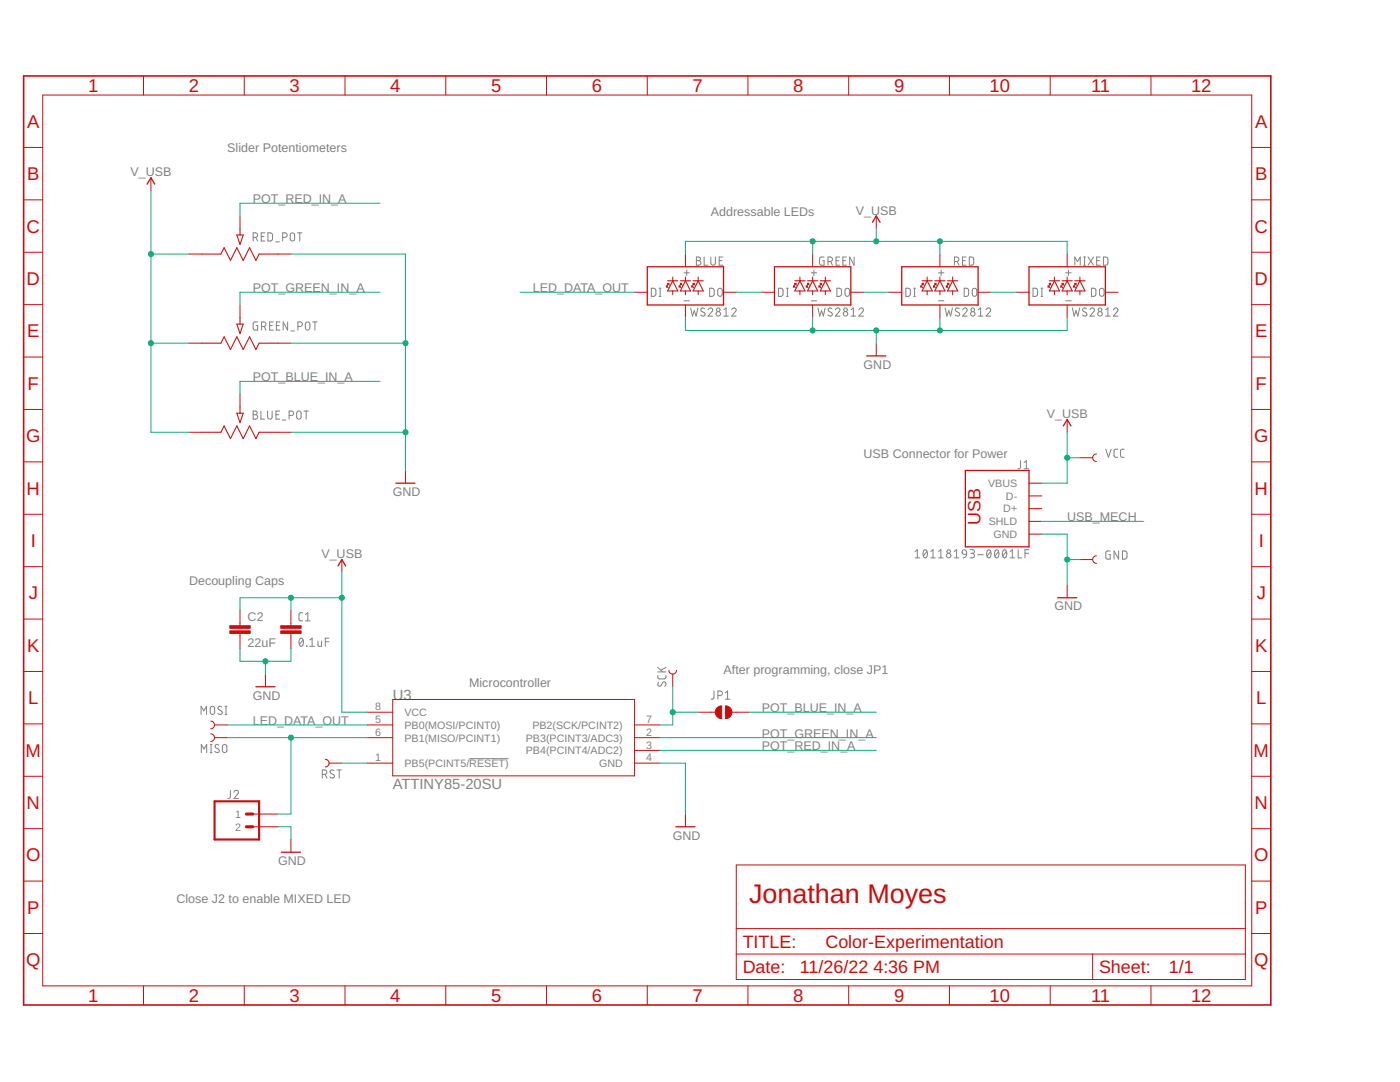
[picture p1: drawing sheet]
<svg xmlns="http://www.w3.org/2000/svg" width="279mm" height="216mm" viewBox="0 0 279 216" stroke-linecap="round" stroke-linejoin="round" font-family="sans-serif">
<g fill="none" stroke="#808080" stroke-width=".2">
<path d="M50.5 47.4h.5a.46 .46 0 0 0 .4-.5 .46 .46 0 0 0-.4-.4h-.5v1.6M51.1 47.4l.3 .7M52.1 47.2h.6M52.9 46.5h-.8v1.6h.8M53.5 46.5h.6l.3 .2v1.1l-.3 .2-.6 .1zM55 48.3h.8M56.4 47.4h.5a.46 .46 0 0 0 .4-.5 .46 .46 0 0 0-.4-.4h-.5v1.6M58 46.6l.4-.1 .3 .1 .1 1a.44 .44 0 0 1-.4 .5 .44 .44 0 0 1-.5-.5zM59.4 46.5h.9M59.8 46.5v1.6M130 57.5l.7 .1a1.33 1.33 0 0 1 .2 1.3l-.3 .2h-.6zM131.6 57.5h.3"/>
<path d="M131.6 59.1h.3M131.7 57.5v1.6M136.5 54.4h1.1M137.1 53.9v1.1M139 51.3h.4a.36 .36 0 0 1 .4 .3 .36 .36 0 0 1-.4 .4 .46 .46 0 0 1 .5 .5 .46 .46 0 0 1-.5 .4h-.4zM139 52h.4M140.5 51.3v1.6h.7M141.6 57.5l.8 .1a1.33 1.33 0 0 1 .1 1.3l-.2 .2h-.7zM141.9 51.3v1.2a.46 .46 0 0 0 .4 .4 .46 .46 0 0 0 .5-.4v-1.2M143.4 57.6l.3-.1 .3 .1 .1 1.1a.46 .46 0 0 1-.4 .4 .46 .46 0 0 1-.5-.4v-.7zM143.5 52h.6M144.3 51.3h-.8v1.6h.8"/>
<path d="M155.4 57.5l.6 .1 .3 .2v1.1l-.3 .2h-.6zM157 57.5h.3M157 59.1h.3M157.1 57.5v1.6M161.9 54.4h1.1M162.4 53.9v1.1M164.5 51.3h-.7l-.2 .2v1.1l.2 .3h.7v-.9h-.3M165.2 52.2h.5a.46 .46 0 0 0 .4-.5 .46 .46 0 0 0-.4-.4h-.5v1.6M165.8 52.2l.3 .7M166.9 52h.5M167 57.5l.8 .1a1.33 1.33 0 0 1 .1 1.3l-.3 .2h-.6zM167.6 51.3h-.7v1.6h.7"/>
<path d="M168.2 52h.5M168.8 57.6l.3-.1 .3 .1 .1 1.1a.46 .46 0 0 1-.4 .4 .46 .46 0 0 1-.5-.4zM168.9 51.3h-.7v1.6h.7M170.5 51.3v1.6l-.9-1.6v1.6M180.8 57.5l.6 .1 .3 .2v1.1l-.3 .2h-.6zM182.4 57.5h.3M182.4 59.1h.3M182.5 57.5v1.6M187.3 54.4h1.1M187.8 53.9v1.1M190.5 52.2h.4a.46 .46 0 0 0 .5-.5 .46 .46 0 0 0-.5-.4h-.4v1.6M191 52.2l.4 .7"/>
<path d="M192.1 52h.5M192.4 57.5l.6 .1 .3 .2v1.1l-.3 .2h-.6zM192.8 51.3h-.7v1.6h.7M193.4 51.3h.7l.2 .3v1l-.2 .3h-.7zM194.2 57.6l.3-.1 .3 .1a1.33 1.33 0 0 1 .1 1.3l-.4 .2-.4-.2-.1-.9zM206.2 57.5l.6 .1 .2 .2 .1 .9-.3 .4h-.6zM207.8 57.5h.3M207.8 59.1h.3M207.9 57.5v1.6M212.7 54.4h1.1M213.2 53.9v1.1M214.5 52.9v-1.6l.5 .9 .6-.9v1.6"/>
<path d="M216.3 51.3h.3M216.3 52.9h.3M216.5 51.3v1.6M217.1 51.3l1.1 1.6M217.8 57.5l.6 .1 .3 .2v1.1l-.3 .2h-.6zM218.2 51.3l-1.1 1.6M218.9 52h.5M219.6 57.6l.3-.1 .3 .1a1.33 1.33 0 0 1 .1 1.3l-.4 .2-.4-.2zM219.6 51.3h-.7v1.6h.7M220.2 51.3h.6l.3 .3v1l-.3 .3h-.6zM51.4 64.2l-.7 .1-.2 .2v1l.2 .3 .7 .1v-.9h-.3M52.2 65.2h.4a.46 .46 0 0 0 .5-.5 .46 .46 0 0 0-.5-.5h-.4v1.7"/>
<path d="M52.7 65.2l.4 .7M53.8 65h.5M54.5 64.2h-.7v1.7h.7M55.2 65h.5M55.9 64.2h-.7v1.7h.7M57.4 64.2v1.7l-.9-1.7v1.7M58.1 66h.7M59.5 65.2h.4a.46 .46 0 0 0 .4-.5 .46 .46 0 0 0-.4-.5h-.4v1.7M61.1 64.4l.3-.2 .3 .2 .1 .3v.7a.46 .46 0 0 1-.4 .5 .46 .46 0 0 1-.5-.5zM62.4 64.2h.9M62.8 64.2v1.7M136.5 60h1.1"/>
<path d="M137.8 61.4l.4 1.7 .4-1.1 .3 1.1 .4-1.7M140.6 61.6l-.2-.1a.38 .38 0 0 0-.5 .1 .38 .38 0 0 0 .1 .5l.5 .3a.41 .41 0 0 1 .1 .6 .41 .41 0 0 1-.6 0l-.2-.2M141.3 61.8a.44 .44 0 0 1 .7-.3 .44 .44 0 0 1 .1 .7l-.8 .9h.9M144.5 63.1h.9M144.5 61.8l.4-.4v1.7M146 61.8a.44 .44 0 0 1 .7-.3 .44 .44 0 0 1 .1 .7l-.8 .9h.9M161.9 60h1.1M163.2 61.4l.4 1.7 .4-1.1 .3 1.1 .4-1.7M166 61.6l-.2-.1a.38 .38 0 0 0-.5 .1 .38 .38 0 0 0 .1 .5l.5 .3a.41 .41 0 0 1 .1 .6 .41 .41 0 0 1-.6 0l-.2-.2M166.7 61.8a.44 .44 0 0 1 .7-.3 .44 .44 0 0 1 .1 .7l-.8 .9h.9M169.9 63.1h.9M169.9 61.8l.4-.4v1.7"/>
<path d="M171.4 61.8a.45 .45 0 0 1 .6-.3 .45 .45 0 0 1 .2 .7l-.8 .9h.9M187.3 60h1.1M188.6 61.4l.4 1.7 .4-1.1 .3 1.1 .4-1.7M191.4 61.6l-.2-.1a.38 .38 0 0 0-.5 .1 .38 .38 0 0 0 .1 .5l.5 .3a.41 .41 0 0 1 .1 .6 .41 .41 0 0 1-.6 0l-.2-.2M192.1 61.8a.44 .44 0 0 1 .7-.3 .44 .44 0 0 1 .1 .7l-.8 .9h.9M195.2 63.1h1M195.2 61.8l.5-.4v1.7M196.8 61.8a.45 .45 0 0 1 .6-.3 .45 .45 0 0 1 .2 .7l-.8 .9h.9M212.7 60h1.1M214 61.4l.4 1.7 .3-1.1 .4 1.1 .4-1.7M216.8 61.6l-.5-.1-.3 .3 .1 .2 .8 .6a.47 .47 0 0 1-.3 .5 .47 .47 0 0 1-.6-.3M217.5 61.8a.44 .44 0 0 1 .7-.3 .44 .44 0 0 1 .1 .7l-.8 .9h.9"/>
<path d="M220.6 63.1h1M220.6 61.8l.5-.4v1.7M222.2 61.8a.44 .44 0 0 1 .6-.3 .44 .44 0 0 1 .2 .7l-.8 .9h.9M50.5 82h.5a.36 .36 0 0 1 .3 .4 .36 .36 0 0 1-.3 .3 .44 .44 0 0 1 .4 .5 .44 .44 0 0 1-.4 .4h-.5zM50.5 82.7h.5M52.1 82v1.6h.7M53.4 82v1.2a.46 .46 0 0 0 .5 .4 .46 .46 0 0 0 .4-.4v-1.2M55.1 82.7h.5M55.8 82h-.7v1.6h.7M56.3 83.8h.7M57.7 82.9h.5a.44 .44 0 0 0 .4-.4 .44 .44 0 0 0-.4-.5h-.5v1.6M59.3 82.1l.3-.1 .4 .1 .1 1.1a.44 .44 0 0 1-.5 .4 .44 .44 0 0 1-.4-.4z"/>
<path d="M60.7 82h.9M61.1 82v1.6M203.7 91.9l-.1 1.4-.1 .2h-.4M204.4 93.5h.9M204.4 92.3l.4-.4v1.6M220.7 89.6l.5 1.6 .6-1.6M223.1 89.6l-.6 .1-.2 .3 .1 1 .1 .2h.6M224.3 89.6l-.4 .1-.3 .3v1l.3 .2h.4M182.6 110l.5-.3v1.6M182.6 111.3h.9M184.4 109.8l.2-.1a.95 .95 0 0 1 0 1.6 1.04 1.04 0 0 1-.2-1.5zM185 110l-.7 1"/>
<path d="M185.8 111.3h.8M185.8 110l.4-.3v1.6M187.3 111.3h.9M187.3 110l.5-.3v1.6M190.4 111.3h.9M190.4 110l.5-.3v1.6M192.1 109.8l.3-.1 .4 .1 .1 .8-.8-.1-.1-.3zM192.9 110.6l-.3 .6-.4 .1M193.6 109.7h.5a.36 .36 0 0 1 .4 .3 .36 .36 0 0 1-.4 .4h-.4M194 110.4a.46 .46 0 0 1 .5 .5 .46 .46 0 0 1-.5 .4h-.4M195.1 110.7h1.1M197.1 109.8l.3-.1a.97 .97 0 0 1 0 1.6 1.02 1.02 0 0 1-.3-1.5z"/>
<path d="M197.7 110l-.7 1M198.7 109.8l.2-.1a.97 .97 0 0 1 0 1.6 1.02 1.02 0 0 1-.2-1.5zM199.3 110l-.7 1M200.2 109.8l.3-.1a.95 .95 0 0 1 0 1.6 1.04 1.04 0 0 1-.3-1.5zM200.9 110l-.8 1M201.6 111.3h.9M201.6 110l.4-.3v1.6M203.2 109.7v1.6h.7M204.6 110.4h.7M205.3 109.7h-.7v1.6M221.6 109.9h-.6l-.3 .3v1l.2 .3 .7 .1v-.9h-.3M223.2 109.9v1.7l-.9-1.7v1.7"/>
<path d="M224 109.9l.6 .1 .3 .2v.9l-.3 .4-.6 .1zM59.9 127.4l.2-.1a.97 .97 0 0 1 0 1.7 1.02 1.02 0 0 1-.2-1.6zM60.4 122.3h-.5l-.2 .3v1.1l.2 .2h.5M60.5 127.7l-.7 .9M61 123.9h.9M61 122.6l.4-.3v1.6M61.2 128.9l.1 .1zM61.8 129h1M61.8 127.7l.5-.4v1.7M63.5 127.9v.9l.2 .2h.5v-1.1M64.9 128.1h.7M65.6 127.3h-.7v1.7"/>
<path d="M131.3 134.7v.5l.3 .3 1.2-.1 .1-.7M131.3 134.1h1.6M131.3 133.2l1 .9M131.4 136.1l-.1 .3a.37 .37 0 0 0 .1 .5 .37 .37 0 0 0 .6-.2l.2-.5a.38 .38 0 0 1 .5-.1 .38 .38 0 0 1 .2 .5l-.2 .4M132.9 133.2l-1 .5M142.5 137.9v1.4l-.6 .2M143.3 138.8h.4a.46 .46 0 0 0 .5-.5 .46 .46 0 0 0-.5-.4h-.4v1.6M144.8 139.5h.9M144.8 138.2l.4-.3v1.6M40.1 142.6v-1.7l.6 .9 .5-.9v1.7M40.2 150.2v-1.7l.5 1 .6-1v1.7M42 150.2h.3"/>
<path d="M42 148.5h.3M42.1 141.1l.3-.2 .3 .2 .1 1a.44 .44 0 0 1-.4 .5 .44 .44 0 0 1-.4-.5zM42.1 148.5v1.7M43.7 148.7l-.2-.1a.38 .38 0 0 0-.5 .1 .38 .38 0 0 0 .1 .5l.5 .3a.41 .41 0 0 1 0 .6 .41 .41 0 0 1-.6 0l-.1-.2M44.3 141.1l-.6-.2-.2 .4 .1 .2 .6 .4a.38 .38 0 0 1 .1 .5 .38 .38 0 0 1-.5 .1l-.3-.2M44.5 148.7l.3-.2 .3 .2 .2 1a.44 .44 0 0 1-.5 .5 .44 .44 0 0 1-.4-.5zM44.9 142.6h.4M44.9 140.9h.4M45.1 140.9v1.7M46 157.7v1.4l-.6 .2M46.7 158.1a.44 .44 0 0 1 .6-.4 .44 .44 0 0 1 .2 .7l-.8 .9h.9M64.3 154.5h.5a.44 .44 0 0 0 .4-.4 .44 .44 0 0 0-.4-.5h-.5v1.7"/>
<path d="M64.9 154.5l.3 .8M66.7 153.8l-.6-.2-.2 .4 .1 .2 .7 .4a.42 .42 0 0 1-.1 .6 .42 .42 0 0 1-.6 0l-.2-.2M67.2 153.6h.9M67.7 153.6v1.7M93.7 151.4h7.8"/>
<circle cx="143.3" cy="61.8" r=".36"/>
<circle cx="143.4" cy="62.6" r=".45"/>
<circle cx="168.7" cy="61.8" r=".36"/>
<circle cx="168.7" cy="62.6" r=".44"/>
<circle cx="194.1" cy="61.8" r=".36"/>
<circle cx="194.1" cy="62.6" r=".44"/>
<circle cx="219.5" cy="61.8" r=".36"/>
<circle cx="219.5" cy="62.6" r=".44"/>
<circle cx="189.3" cy="110.9" r=".45"/>
<circle cx="189.3" cy="110.1" r=".36"/>
</g>
<g fill="none" stroke="#c90d0c" stroke-width=".25">
<path d="M29.4 36.7l.7-1.2 .8 1.2M129.2 53.2h15.2v7.7h-15.2zM154.6 53.2h15.2v7.7h-15.2zM174.1 44.4l.8-1.3 .7 1.3M180 53.2h15.2v7.7h-15.2zM205.4 53.2h15.2v7.7h-15.2zM173 71h3.8M79 96.4h3.8M192.7 93.9h12.7v15.2h-12.7zM212.2 85l.8-1.3 .7 1.3M67.5 112.9l.7-1.2 .8 1.2M211.1 119.3h3.8"/>
<path d="M51.1 137h3.8M56.2 170.1h3.8M134.9 165h3.8"/>
</g>
<g fill="none" stroke="#c90d0c" stroke-width=".2">
<path d="M8.5 19h241.3v177.7h-241.3zM28.6 15.2v3.8M48.7 15.2v3.8M68.9 15.2v3.8M89 15.2v3.8M109.1 15.2v3.8M129.2 15.2v3.8M149.3 15.2v3.8M169.4 15.2v3.8M189.5 15.2v3.8M209.6 15.2v3.8M229.7 15.2v3.8"/>
<path d="M4.7 29.4h3.8M4.7 39.9h3.8M30.1 35.5v2.5M249.8 29.4h3.8M249.8 39.9h3.8M4.7 50.3h3.8M37.7 50.7h2.6M47.9 43.1v2.5M55.5 50.7h2.6M126.6 58.3h2.6M133 57h.2l-.2 .3zM133.1 57.2l.3 .2"/>
<path d="M133.2 56.5h.3l-.3 .3zM133.4 56.7l.2 .2M134.3 55.3v.7M134.3 58.1v.7M135.5 57h.3l-.3 .3zM135.7 57.2l.2 .2M135.8 56.5h.2l-.2 .3zM135.9 56.7l.3 .2M136.8 50.7v2.5M136.8 55.3v.7M136.8 58.1v.7M138.1 57h.2l-.2 .3z"/>
<path d="M138.2 57.2l.3 .2M138.3 56.5h.3l-.3 .3zM138.5 56.7l.2 .2M139.3 55.3v.7M139.3 58.1v.7M144.4 58.3h2.5M152 58.3h2.6M158.4 57h.2l-.2 .3zM158.5 57.2l.2 .2M158.6 56.5h.3l-.3 .3zM158.7 56.7l.3 .2M159.6 55.3v.7"/>
<path d="M159.6 58.1v.7M160.9 57h.3l-.3 .3zM161 57.2l.3 .2M161.2 56.5h.2l-.2 .3zM161.3 56.7l.2 .2M162.2 50.7v2.5M162.2 55.3v.7M162.2 58.1v.7M163.4 57h.3l-.3 .3zM163.6 57.2l.2 .2M163.7 56.5h.3l-.3 .3zM163.8 56.7l.3 .2"/>
<path d="M164.7 55.3v.7M164.7 58.1v.7M169.8 58.3h2.5M174.9 43.1v2.5M177.4 58.3h2.6M183.8 57h.2l-.2 .3zM183.9 57.2l.2 .2M184 56.5h.3l-.3 .3zM184.1 56.7l.3 .2M185 55.3v.7M185 58.1v.7M186.3 57h.3l-.3 .3z"/>
<path d="M186.4 57.2l.3 .2M186.6 56.5h.2l-.2 .3zM186.7 56.7l.2 .2M187.6 50.7v2.5M187.6 55.3v.7M187.6 58.1v.7M188.8 57h.3l-.3 .3zM189 57.2l.2 .2M189.1 56.5h.3l-.3 .3zM189.2 56.7l.3 .2M190.1 55.3v.7M190.1 58.1v.7"/>
<path d="M195.2 58.3h2.5M202.8 58.3h2.6M209.2 57h.2l-.2 .3zM209.3 57.2l.2 .2M209.4 56.5h.3l-.3 .3zM209.5 56.7l.3 .2M210.4 55.3v.7M210.4 58.1v.7M211.7 57h.3l-.3 .3zM211.8 57.2l.3 .2M212 56.5h.2l-.2 .3zM212.1 56.7l.2 .2"/>
<path d="M213 50.7v2.5M213 55.3v.7M213 58.1v.7M214.2 57h.3l-.3 .3zM214.4 57.2l.2 .2M214.5 56.5h.3l-.3 .3zM214.6 56.7l.3 .2M215.5 55.3v.7M215.5 58.1v.7M220.6 58.3h2.5M249.8 50.3h3.8M4.7 60.8h3.8"/>
<path d="M4.7 71.2h3.8M37.7 68.5h2.6M47.9 60.9v2.5M47.9 78.6v2.6M55.5 68.5h2.6M136.8 60.9v2.5M162.2 60.9v2.5M174.9 68.5v2.5M187.6 60.9v2.5M213 60.9v2.5M249.8 60.8h3.8M249.8 71.2h3.8"/>
<path d="M4.7 81.7h3.8M4.7 92.2h3.8M37.7 86.3h2.6M55.5 86.3h2.6M80.9 93.9v2.5M205.4 99h2.5M205.4 96.4h2.5M213 83.7v2.6M215.5 91.3h2.6M218.8 90.6a.76 .76 0 0 0-.7 .7 .76 .76 0 0 0 .7 .8M249.8 81.7h3.8M249.8 92.2h3.8"/>
<path d="M4.7 102.6h3.8M4.7 113.1h3.8M68.2 111.7v2.5M205.4 101.5h2.5M205.4 106.6h2.5M205.4 104h2.5M213 116.7v2.6M215.5 111.7h2.6M218.8 110.9a.76 .76 0 0 0-.7 .8 .76 .76 0 0 0 .7 .7M249.8 102.6h3.8M249.8 113.1h3.8M4.7 123.5h3.8"/>
<path d="M4.7 134h3.8M47.9 121.8v3.1M47.9 126.4v3M53 134.5v2.5M58.1 121.8v3.1M58.1 126.4v3M78.4 139.6h48.2v15.2h-48.2zM133.5 133.7a.76 .76 0 0 0 .8 .8 .76 .76 0 0 0 .7-.8M134.3 134.5v2.5M249.8 123.5h3.8M249.8 134h3.8M4.7 144.4h3.8"/>
<path d="M4.7 154.9h3.8M42.1 143.9a.76 .76 0 0 1 .7 .8 .76 .76 0 0 1-.7 .7M42.1 146.4a.76 .76 0 0 1 .7 .8 .76 .76 0 0 1-.7 .8M42.8 144.7h2.6M42.8 147.2h2.6M64.9 151.5a.76 .76 0 0 1 .8 .8 .76 .76 0 0 1-.8 .7M65.7 152.3h2.5M73.3 144.7h5.1M73.3 147.2h5.1M73.3 152.3h5.1M73.3 142.1h5.1M126.6 144.7h5.1"/>
<path d="M126.6 147.2h5.1M126.6 152.3h5.1M126.6 149.7h5.1M139.3 142.1h3.4M146 142.1h3.5M249.8 144.4h3.8M249.8 154.9h3.8M4.7 165.4h3.8M4.7 175.8h3.8M50.4 162.4h5.1M50.4 165h5.1M58.1 167.5v2.6"/>
<path d="M136.8 162.4v2.6M146.9 172.6h101.6v22.9h-101.6zM249.8 165.4h3.8M249.8 175.8h3.8M4.7 186.3h3.8M28.6 196.7v3.8M48.7 196.7v3.8M68.9 196.7v3.8M89 196.7v3.8M109.1 196.7v3.8M129.2 196.7v3.8M146.9 190.4h101.6"/>
<path d="M146.9 185.3h101.6M149.3 196.7v3.8M169.4 196.7v3.8M189.5 196.7v3.8M209.6 196.7v3.8M218.1 190.4v5.1M229.7 196.7v3.8M249.8 186.3h3.8"/>
</g>
<g fill="#c90d0c" stroke="#c90d0c" stroke-width=".2">
<path d="M144.8 140.8a1.27 1.27 0 0 1 1.3 1.3 1.27 1.27 0 0 1-1.3 1.3z" fill-rule="evenodd"/>
<path d="M143.1 141.3l.5-.4 .4-.1v2.6a1.27 1.27 0 0 1-1.1-.8 1.27 1.27 0 0 1 .2-1.3z" fill-rule="evenodd"/>
</g>
<path d="M4.7 15.2h248.9v185.3h-248.9z" fill="none" stroke="#c90d0c" stroke-width=".32"/>
<g fill="#c90d0c" stroke="#c90d0c" stroke-width=".2">
<path d="M56 125.9h4.1v.5h-4.1z"/>
<path d="M56 124.9h4.1v.5h-4.1z"/>
<path d="M45.9 125.9h4v.5h-4z"/>
<path d="M45.9 124.9h4v.5h-4z"/>
</g>
<g fill="none" stroke="#c90d0c" stroke-width=".21">
<path d="M40.3 50.7h3.8l.6-1.3 1.3 2.6 1.3-2.6 1.2 2.6 1.3-2.6 1.3 2.6 .6-1.3h3.8M47.3 46.9h1.2l-.6 1.9zM47.9 45.6v1.3M133.2 56h2.1M134.3 56l1 2.1h-2.1zM135.8 56h2M136.8 56l1 2.1h-2zM138.3 56h2.1M139.3 56l1.1 2.1h-2.1zM158.6 56h2.1M159.6 56l1.1 2.1h-2.1zM161.2 56h2"/>
<path d="M162.2 56l1 2.1h-2zM163.7 56h2M164.7 56l1 2.1h-2zM184 56h2.1M185 56l1.1 2.1h-2.1zM186.6 56h2M187.6 56l1 2.1h-2zM189.1 56h2M190.1 56l1 2.1h-2zM209.4 56h2.1M210.4 56l1.1 2.1h-2.1zM212 56h2"/>
<path d="M213 56l1 2.1h-2zM214.5 56h2M215.5 56l1 2.1h-2zM40.3 68.5h3.8l.6-1.3 1.3 2.5 1.3-2.5 1.2 2.5 1.3-2.5 1.3 2.5 .6-1.2h3.8M47.3 64.7h1.2l-.6 1.9zM47.9 63.4v1.3M40.3 86.3h3.8l.6-1.3 1.3 2.5 1.3-2.5 1.2 2.5 1.3-2.5 1.3 2.5 .6-1.2h3.8M47.3 82.4h1.2l-.6 1.9zM47.9 81.2v1.2"/>
</g>
<path d="M42.8 159.9h8.9v7.6h-8.9z" fill="none" stroke="#c90d0c" stroke-width=".42"/>
<path d="M49.2 162.4h1.2M49.2 165h1.2" fill="none" stroke="#c90d0c" stroke-width=".61"/>
<g fill="none" stroke="#0dab76" stroke-width=".2">
<path d="M30.1 38v48.3h7.6M30.1 50.7h7.6M58.1 50.7h22.8v43.2M75.8 40.6h-27.9v2.5M75.8 58.3h-27.9v2.6M103.8 58.3h22.8M136.8 50.7v-2.5h76.2v2.5M146.9 58.3h5.1M162.2 48.2v2.5M172.3 58.3h5.1M174.9 45.6v2.6M187.6 48.2v2.5"/>
<path d="M197.7 58.3h5.1M30.1 68.5h7.6M58.1 68.5h22.8M75.8 76.1h-27.9v2.5M136.8 63.4v2.5h76.2v-2.5M162.2 63.4v2.5M174.9 65.9v2.6M187.6 63.4v2.5M58.1 86.3h22.8M213 86.3v10.1h-5.1M213 91.3h2.5M58.1 119.3v2.5"/>
<path d="M68.2 119.3h-20.3v2.5M68.2 114.2v27.9h5.1M207.9 106.6h5.1v10.1M207.9 104h20.3M213 111.7h2.5M47.9 129.4v2.6h10.2v-2.6M53 132v2.5M134.3 137v7.7h-2.6M45.4 144.7h27.9M45.4 147.2h27.9M58.1 147.2v15.2h-2.6M68.2 152.3h5.1"/>
<path d="M131.7 152.3h5.1v10.1M131.7 149.7h43.2M131.7 147.2h43.2M134.3 142.1h5M149.5 142.1h25.4M55.5 165h2.6v2.5"/>
</g>
<g fill="#0dab76" stroke="#0dab76" stroke-width=".2">
<circle cx="213" cy="111.7" r=".51"/>
<circle cx="162.2" cy="65.9" r=".51"/>
<circle cx="174.9" cy="65.9" r=".51"/>
<circle cx="187.6" cy="65.9" r=".51"/>
<circle cx="80.9" cy="86.3" r=".51"/>
<circle cx="80.9" cy="68.5" r=".51"/>
<circle cx="53" cy="132" r=".51"/>
<circle cx="68.2" cy="119.3" r=".51"/>
<circle cx="58.1" cy="119.3" r=".51"/>
<circle cx="213" cy="91.3" r=".51"/>
<circle cx="162.2" cy="48.2" r=".51"/>
<circle cx="174.9" cy="48.2" r=".51"/>
<circle cx="187.6" cy="48.2" r=".51"/>
<circle cx="30.1" cy="68.5" r=".51"/>
<circle cx="30.1" cy="50.7" r=".51"/>
<circle cx="58.1" cy="147.2" r=".51"/>
<circle cx="134.3" cy="142.1" r=".51"/>
</g>
<text font-size="5.4" fill="#c90d0c" x="149.5" y="180.2">Jonathan Moyes</text>
<g font-size="3.7" fill="#c90d0c">
<text x="17.6" y="18.3">1</text>
<text x="37.7" y="18.3">2</text>
<text x="57.8" y="18.3">3</text>
<text x="77.9" y="18.3">4</text>
<text x="98" y="18.3">5</text>
<text x="118.1" y="18.3">6</text>
<text x="138.2" y="18.3">7</text>
<text x="158.3" y="18.3">8</text>
<text x="178.4" y="18.3">9</text>
<text x="197.5" y="18.3">10</text>
<text x="217.7" y="18.3">11</text>
<text x="237.7" y="18.3">12</text>
<text x="5.4" y="25.5">A</text>
<text x="250.5" y="25.5">A</text>
<text x="5.4" y="35.9">B</text>
<text x="250.5" y="35.9">B</text>
<text x="5.3" y="46.4">C</text>
<text x="250.4" y="46.4">C</text>
<text x="5.3" y="56.8">D</text>
<text x="250.4" y="56.8">D</text>
<text x="5.4" y="67.3">E</text>
<text x="250.5" y="67.3">E</text>
<text x="5.5" y="77.8">F</text>
<text x="250.6" y="77.8">F</text>
<text x="5.2" y="88.2">G</text>
<text x="250.3" y="88.2">G</text>
<text x="5.3" y="98.7">H</text>
<text x="250.4" y="98.7">H</text>
<text x="6.1" y="109.1">I</text>
<text x="251.2" y="109.1">I</text>
<text x="5.7" y="119.6">J</text>
<text x="250.8" y="119.6">J</text>
<text x="5.4" y="130">K</text>
<text x="250.5" y="130">K</text>
<text x="5.6" y="140.5">L</text>
<text x="250.7" y="140.5">L</text>
<text x="5.1" y="151">M</text>
<text x="250.2" y="151">M</text>
<text x="5.3" y="161.4">N</text>
<text x="250.4" y="161.4">N</text>
<text x="5.2" y="171.9">O</text>
<text x="250.3" y="171.9">O</text>
<text x="5.4" y="182.3">P</text>
<text x="250.5" y="182.3">P</text>
<text x="5.2" y="192.8">Q</text>
<text x="250.3" y="192.8">Q</text>
<text x="17.6" y="199.9">1</text>
<text x="37.7" y="199.9">2</text>
<text x="57.8" y="199.9">3</text>
<text x="77.9" y="199.9">4</text>
<text x="98" y="199.9">5</text>
<text x="118.1" y="199.9">6</text>
<text x="138.2" y="199.9">7</text>
<text x="158.3" y="199.9">8</text>
<text x="178.4" y="199.9">9</text>
<text x="197.5" y="199.9">10</text>
<text x="217.7" y="199.9">11</text>
<text x="237.7" y="199.9">12</text>
</g>
<g font-size="3.6" fill="#c90d0c">
<text x="195.7" y="104.8" transform="rotate(-90 195.7 104.8)">USB</text>
<text x="148.2" y="189.1">TITLE:</text>
<text x="164.7" y="189.1">Color-Experimentation</text>
<text x="148.2" y="194.2">Date:</text>
<text x="159.6" y="194.2">11/26/22</text>
<text x="174.3" y="194.2">4:36 PM</text>
<text x="219.3" y="194.2">Sheet:</text>
<text x="233.3" y="194.2">1/1</text>
</g>
<g font-size="2.9" fill="#808080">
<text x="78.4" y="139.6">U3</text>
<text x="78.4" y="157.4">ATTINY85-20SU</text>
</g>
<g font-size="2.5" fill="#808080">
<text x="26" y="35.2">V_USB</text>
<text x="45.4" y="30.4">Slider Potentiometers</text>
<text x="50.4" y="40.5">POT_RED_IN_A</text>
<text x="141.9" y="43.1">Addressable LEDs</text>
<text x="170.8" y="42.8">V_USB</text>
<text x="50.4" y="58.3">POT_GREEN_IN_A</text>
<text x="106.3" y="58.3">LED_DATA_OUT</text>
<text x="50.4" y="76.1">POT_BLUE_IN_A</text>
<text x="172.3" y="73.6">GND</text>
<text x="208.9" y="83.5">V_USB</text>
<text x="172.3" y="91.3">USB Connector for Power</text>
<text x="78.4" y="99">GND</text>
<text x="213" y="104">USB_MECH</text>
<text x="64.1" y="111.4">V_USB</text>
<text x="37.7" y="116.7">Decoupling Caps</text>
<text x="49.4" y="124">C2</text>
<text x="210.4" y="121.8">GND</text>
<text x="49.4" y="129">22uF</text>
<text x="93.6" y="137">Microcontroller</text>
<text x="144.4" y="134.5">After programming, close JP1</text>
<text x="50.4" y="139.6">GND</text>
<text x="152" y="142.1">POT_BLUE_IN_A</text>
<text x="50.4" y="144.7">LED_DATA_OUT</text>
<text x="152" y="149.7">POT_RED_IN_A</text>
<text x="152" y="147.2">POT_GREEN_IN_A</text>
<text x="134.3" y="167.5">GND</text>
<text x="55.5" y="172.6">GND</text>
<text x="35.2" y="180.2">Close J2 to enable MIXED LED</text>
</g>
<g font-size="2.1" fill="#808080">
<text x="197.2" y="97.2">VBUS</text>
<text x="200.8" y="99.7">D-</text>
<text x="197.3" y="104.8">SHLD</text>
<text x="198.3" y="107.3">GND</text>
<text x="200.2" y="102.3">D+</text>
<text x="74.9" y="141.8">8</text>
<text x="80.7" y="142.9">VCC</text>
<text x="74.9" y="144.3">5</text>
<text x="74.9" y="146.8">6</text>
<text x="80.7" y="145.4">PB0(MOSI/PCINT0)</text>
<text x="80.7" y="148">PB1(MISO/PCINT1)</text>
<text x="104.9" y="148">PB3(PCINT3/ADC3)</text>
<text x="106.2" y="145.4">PB2(SCK/PCINT2)</text>
<text x="129" y="144.3">7</text>
<text x="129" y="146.8">2</text>
<text x="129" y="149.4">3</text>
<text x="74.9" y="151.9">1</text>
<text x="80.7" y="153">PB5(PCINT5/RESET)</text>
<text x="104.9" y="150.5">PB4(PCINT4/ADC2)</text>
<text x="119.6" y="153">GND</text>
<text x="129" y="151.9">4</text>
<text x="46.9" y="163.2">1</text>
<text x="46.9" y="165.7">2</text>
</g>
</svg>
